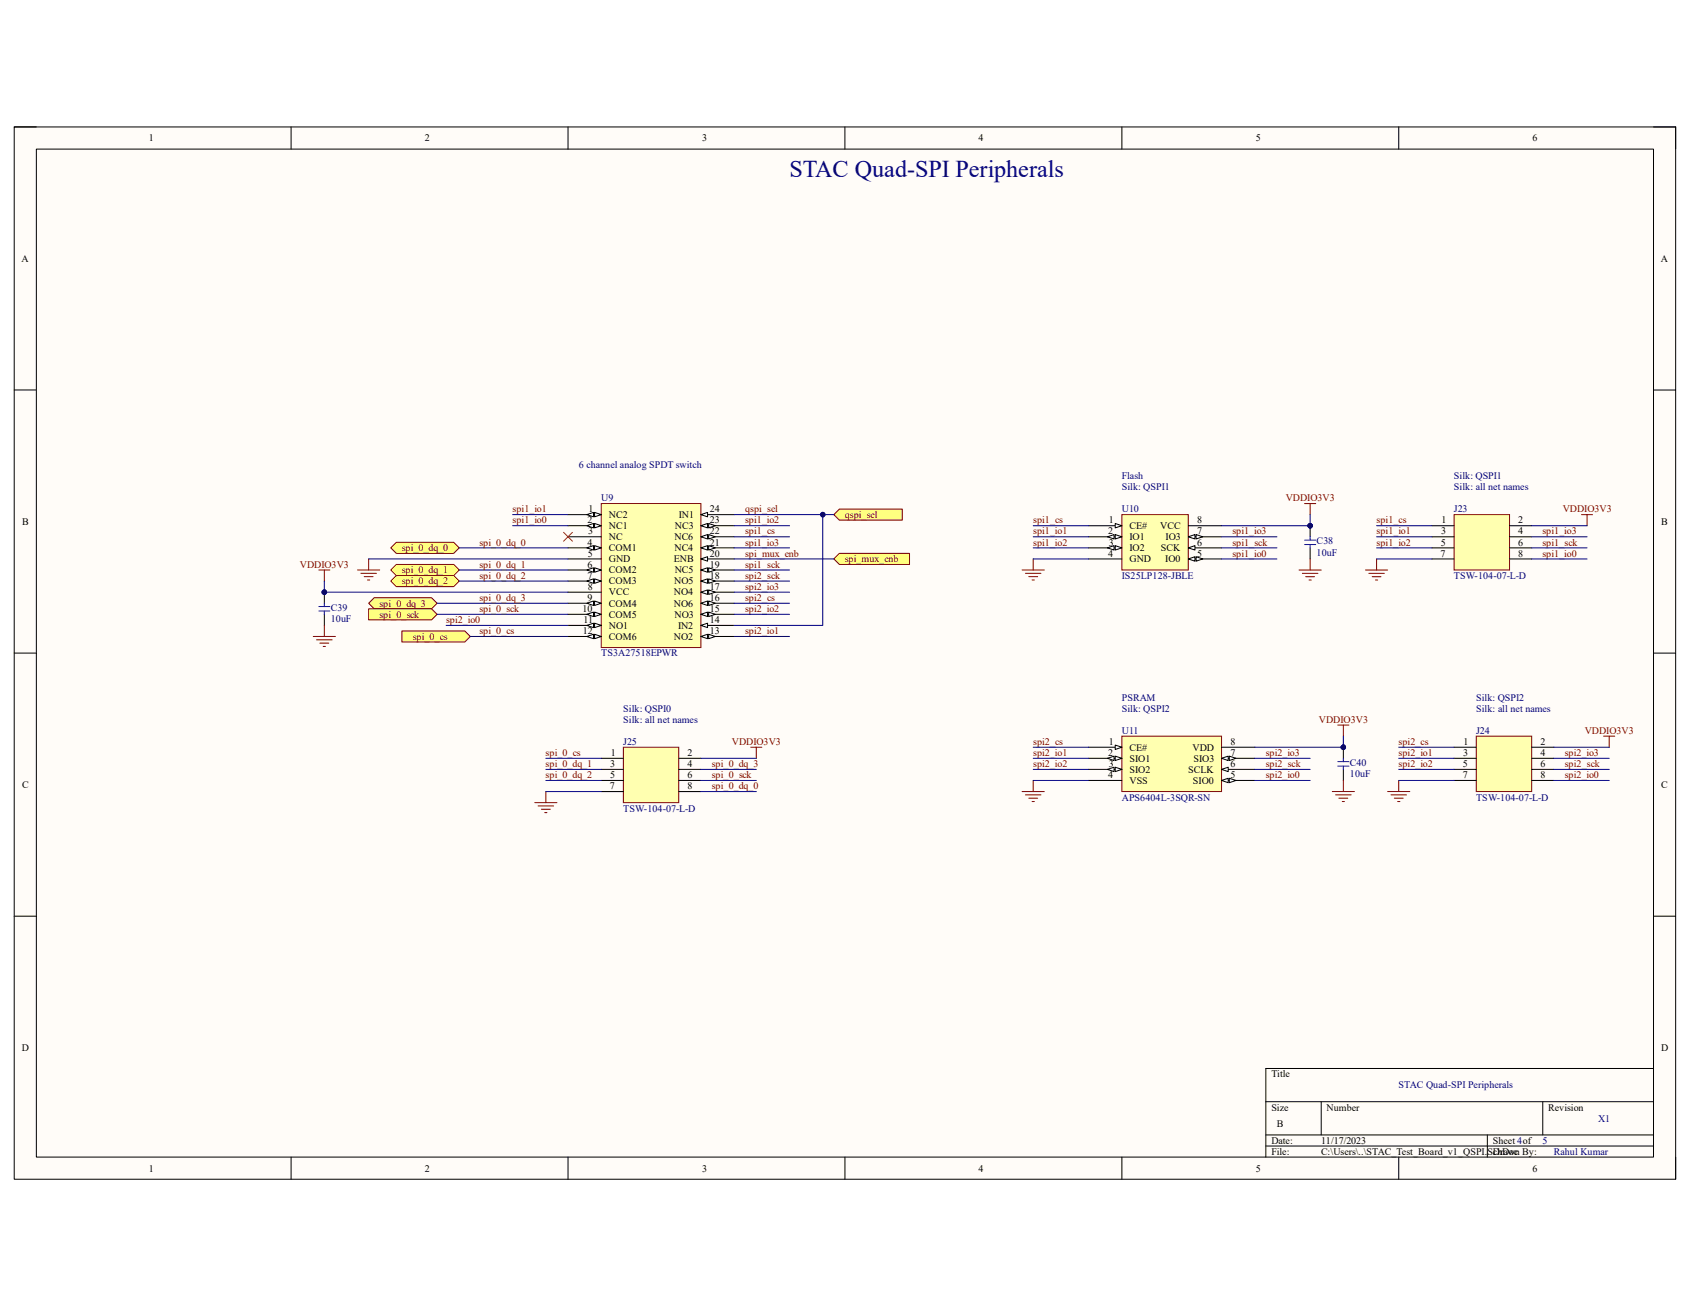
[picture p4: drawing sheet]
<svg xmlns="http://www.w3.org/2000/svg" width="279mm" height="216mm" viewBox="0 0 279 216" stroke-linecap="round" stroke-linejoin="round" font-family="sans-serif">
<path d="M2.3 21h274.7v173.9h-274.7z" fill-rule="evenodd" fill="#fffcf8"/>
<path d="M2.3 21h274.7v173.9h-274.7z" fill="none" stroke="#000" stroke-width=".17"/>
<path d="M6 24.6h267.4v166.7h-267.4z" fill-rule="evenodd" fill="#fffcf8"/>
<g fill="none" stroke="#000" stroke-width=".17">
<path d="M2.3 21h3.7M6 24.6h267.4v166.7h-267.4zM48.1 21v3.6M93.9 21v3.6M139.7 21v3.6M185.5 21v3.6M231.2 21v3.6M273.4 21h3.6v3.6M2.3 64.5h3.7M273.4 64.5h3.6M2.3 108h3.7M273.4 108h3.6"/>
<path d="M2.3 151.5h3.7M273.4 151.5h3.6M273.4 176.6h-64.1v14.7M48.1 191.3v3.6M93.9 191.3v3.6M139.7 191.3v3.6M185.5 191.3v3.6M209.3 182.1h64.1M209.3 187.6h64.1M209.3 189.5h64.1M218.4 182.1v5.5M231.2 191.3v3.6"/>
<path d="M245.9 187.6v3.7M255.1 182.1v5.5M277 191.3v3.6"/>
</g>
<path d="M99.4 83.2h16.5v23.9h-16.5z" fill-rule="evenodd" fill="#ffffb0"/>
<path d="M99.4 83.2h16.5v23.9h-16.5z" fill="none" stroke="#800000" stroke-width=".17"/>
<path d="M93.9 85.1h5.5" fill="none" stroke="#000" stroke-width=".17"/>
<path d="M98.3 84.7l1.1 .4-1.1 .3z" fill="#f8fcff"/>
<path d="M98.3 84.7l1.1 .4-1.1 .3z" fill="none" stroke="#000" stroke-width=".17"/>
<path d="M97 85.1l1.1-.4v.7z" fill="#f8fcff"/>
<path d="M93.9 86.9h5.5M97 85.1l1.1-.4v.7z" fill="none" stroke="#000" stroke-width=".17"/>
<path d="M98.3 86.5l1.1 .4-1.1 .4z" fill="#f8fcff"/>
<path d="M98.3 86.5l1.1 .4-1.1 .4z" fill="none" stroke="#000" stroke-width=".17"/>
<path d="M97 86.9l1.1-.4v.8z" fill="#f8fcff"/>
<path d="M93.9 88.7h5.5M93.9 90.6h5.5M97 86.9l1.1-.4v.8z" fill="none" stroke="#000" stroke-width=".17"/>
<path d="M98.3 90.2l1.1 .4-1.1 .3z" fill="#f8fcff"/>
<path d="M98.3 90.2l1.1 .4-1.1 .3z" fill="none" stroke="#000" stroke-width=".17"/>
<path d="M97 90.6l1.1-.4v.7z" fill="#f8fcff"/>
<path d="M93.9 92.4h5.5M93.9 94.2h5.5M97 90.6l1.1-.4v.7z" fill="none" stroke="#000" stroke-width=".17"/>
<path d="M98.3 93.9l1.1 .3-1.1 .4z" fill="#f8fcff"/>
<path d="M98.3 93.9l1.1 .3-1.1 .4z" fill="none" stroke="#000" stroke-width=".17"/>
<path d="M97 94.2l1.1-.3v.7z" fill="#f8fcff"/>
<path d="M93.9 96.1h5.5M97 94.2l1.1-.3v.7z" fill="none" stroke="#000" stroke-width=".17"/>
<path d="M98.3 95.7l1.1 .4-1.1 .3z" fill="#f8fcff"/>
<path d="M98.3 95.7l1.1 .4-1.1 .3z" fill="none" stroke="#000" stroke-width=".17"/>
<path d="M97 96.1l1.1-.4v.7z" fill="#f8fcff"/>
<path d="M93.9 97.9h5.5M93.9 99.7h5.5M97 96.1l1.1-.4v.7z" fill="none" stroke="#000" stroke-width=".17"/>
<path d="M98.3 99.4l1.1 .3-1.1 .4z" fill="#f8fcff"/>
<path d="M98.3 99.4l1.1 .3-1.1 .4z" fill="none" stroke="#000" stroke-width=".17"/>
<path d="M97 99.7l1.1-.3v.7z" fill="#f8fcff"/>
<path d="M97 99.7l1.1-.3v.7zM93.9 101.6h5.5" fill="none" stroke="#000" stroke-width=".17"/>
<path d="M98.3 101.2l1.1 .4-1.1 .3z" fill="#f8fcff"/>
<path d="M98.3 101.2l1.1 .4-1.1 .3z" fill="none" stroke="#000" stroke-width=".17"/>
<path d="M97 101.6l1.1-.4v.7z" fill="#f8fcff"/>
<path d="M93.9 103.4h5.5M97 101.6l1.1-.4v.7z" fill="none" stroke="#000" stroke-width=".17"/>
<path d="M98.3 103l1.1 .4-1.1 .4z" fill="#f8fcff"/>
<path d="M98.3 103l1.1 .4-1.1 .4z" fill="none" stroke="#000" stroke-width=".17"/>
<path d="M97 103.4l1.1-.4v.8z" fill="#f8fcff"/>
<path d="M93.9 105.2h5.5M97 103.4l1.1-.4v.8z" fill="none" stroke="#000" stroke-width=".17"/>
<path d="M98.3 104.9l1.1 .3-1.1 .4z" fill="#f8fcff"/>
<path d="M98.3 104.9l1.1 .3-1.1 .4z" fill="none" stroke="#000" stroke-width=".17"/>
<path d="M97 105.2l1.1-.3v.7z" fill="#f8fcff"/>
<path d="M97 105.2l1.1-.3v.7zM115.9 105.2h5.5" fill="none" stroke="#000" stroke-width=".17"/>
<path d="M115.9 105.2l1.1-.3v.7z" fill="#f8fcff"/>
<path d="M115.9 105.2l1.1-.3v.7z" fill="none" stroke="#000" stroke-width=".17"/>
<path d="M117.2 104.9l1.1 .3-1.1 .4z" fill="#f8fcff"/>
<path d="M115.9 103.4h5.5M117.2 104.9l1.1 .3-1.1 .4z" fill="none" stroke="#000" stroke-width=".17"/>
<path d="M115.9 103.4l1.1-.4v.8z" fill="#f8fcff"/>
<path d="M115.9 103.4l1.1-.4v.8zM115.9 101.6h5.5" fill="none" stroke="#000" stroke-width=".17"/>
<path d="M115.9 101.6l1.1-.4v.7z" fill="#f8fcff"/>
<path d="M115.9 101.6l1.1-.4v.7z" fill="none" stroke="#000" stroke-width=".17"/>
<path d="M117.2 101.2l1.1 .4-1.1 .3z" fill="#f8fcff"/>
<path d="M115.9 99.7h5.5M117.2 101.2l1.1 .4-1.1 .3z" fill="none" stroke="#000" stroke-width=".17"/>
<path d="M115.9 99.7l1.1-.3v.7z" fill="#f8fcff"/>
<path d="M115.9 99.7l1.1-.3v.7z" fill="none" stroke="#000" stroke-width=".17"/>
<path d="M117.2 99.4l1.1 .3-1.1 .4z" fill="#f8fcff"/>
<path d="M115.9 97.9h5.5M117.2 99.4l1.1 .3-1.1 .4z" fill="none" stroke="#000" stroke-width=".17"/>
<path d="M115.9 97.9l1.1-.4v.8z" fill="#f8fcff"/>
<path d="M115.9 97.9l1.1-.4v.8z" fill="none" stroke="#000" stroke-width=".17"/>
<path d="M117.2 97.5l1.1 .4-1.1 .4z" fill="#f8fcff"/>
<path d="M115.9 96.1h5.5M117.2 97.5l1.1 .4-1.1 .4z" fill="none" stroke="#000" stroke-width=".17"/>
<path d="M115.9 96.1l1.1-.4v.7z" fill="#f8fcff"/>
<path d="M115.9 96.1l1.1-.4v.7z" fill="none" stroke="#000" stroke-width=".17"/>
<path d="M117.2 95.7l1.1 .4-1.1 .3z" fill="#f8fcff"/>
<path d="M115.9 94.2h5.5M117.2 95.7l1.1 .4-1.1 .3z" fill="none" stroke="#000" stroke-width=".17"/>
<path d="M115.9 94.2l1.1-.3v.7z" fill="#f8fcff"/>
<path d="M115.9 94.2l1.1-.3v.7z" fill="none" stroke="#000" stroke-width=".17"/>
<path d="M117.2 93.9l1.1 .3-1.1 .4z" fill="#f8fcff"/>
<path d="M115.9 92.4h5.5M117.2 93.9l1.1 .3-1.1 .4z" fill="none" stroke="#000" stroke-width=".17"/>
<path d="M115.9 92.4l1.1-.4v.8z" fill="#f8fcff"/>
<path d="M115.9 92.4l1.1-.4v.8zM115.9 90.6h5.5" fill="none" stroke="#000" stroke-width=".17"/>
<path d="M115.9 90.6l1.1-.4v.7z" fill="#f8fcff"/>
<path d="M115.9 90.6l1.1-.4v.7z" fill="none" stroke="#000" stroke-width=".17"/>
<path d="M117.2 90.2l1.1 .4-1.1 .3z" fill="#f8fcff"/>
<path d="M115.9 88.7h5.5M117.2 90.2l1.1 .4-1.1 .3z" fill="none" stroke="#000" stroke-width=".17"/>
<path d="M115.9 88.7l1.1-.3v.7z" fill="#f8fcff"/>
<path d="M115.9 88.7l1.1-.3v.7z" fill="none" stroke="#000" stroke-width=".17"/>
<path d="M117.2 88.4l1.1 .3-1.1 .4z" fill="#f8fcff"/>
<path d="M115.9 86.9h5.5M117.2 88.4l1.1 .3-1.1 .4z" fill="none" stroke="#000" stroke-width=".17"/>
<path d="M115.9 86.9l1.1-.4v.8z" fill="#f8fcff"/>
<path d="M115.9 86.9l1.1-.4v.8z" fill="none" stroke="#000" stroke-width=".17"/>
<path d="M117.2 86.5l1.1 .4-1.1 .4z" fill="#f8fcff"/>
<path d="M115.9 85.1h5.5M117.2 86.5l1.1 .4-1.1 .4z" fill="none" stroke="#000" stroke-width=".17"/>
<path d="M115.9 85.1l1.1-.4v.7z" fill="#f8fcff"/>
<path d="M115.9 85.1l1.1-.4v.7z" fill="none" stroke="#000" stroke-width=".17"/>
<path d="M52.7 94.2h1.8M53.6 94.2v1.9" fill="none" stroke="#800000" stroke-width=".17"/>
<circle cx="53.6" cy="97.9" r=".37" fill="#000080"/>
<circle cx="53.6" cy="97.9" r=".37" fill="none" stroke="#000080" stroke-width=".17"/>
<path d="M53.6 97.9v1.8" fill="none" stroke="#000" stroke-width=".17"/>
<circle cx="53.6" cy="97.9" r=".37" fill="#000080"/>
<circle cx="53.6" cy="97.9" r=".37" fill="none" stroke="#000080" stroke-width=".17"/>
<path d="M53.6 101.6v1.8" fill="none" stroke="#000" stroke-width=".17"/>
<path d="M53.6 99.7v.6M52.7 100.3h1.8M52.7 101h1.8M53.6 101v.6" fill="none" stroke="#00f" stroke-width=".17"/>
<path d="M59.1 94.2h3.7M59.7 94.8h2.5M60.2 95.3h1.5M60.8 95.9h.3M60.9 92.4v1.8M51.8 105.2h3.7M52.3 105.8h2.6M52.9 106.3h1.5M53.4 106.9h.4M53.6 103.4v1.8" fill="none" stroke="#800000" stroke-width=".17"/>
<path d="M93.2 88l1.4 1.5M94.6 88l-1.4 1.5" fill="none" stroke="#f00" stroke-width=".17"/>
<path d="M185.5 85.1h11v9.1h-11z" fill-rule="evenodd" fill="#ffffb0"/>
<path d="M185.5 85.1h11v9.1h-11z" fill="none" stroke="#800000" stroke-width=".17"/>
<path d="M180 86.9h5.5" fill="none" stroke="#000" stroke-width=".17"/>
<path d="M184.4 86.5l1.1 .4-1.1 .4z" fill="#f8fcff"/>
<path d="M180 88.7h5.5M184.4 86.5l1.1 .4-1.1 .4z" fill="none" stroke="#000" stroke-width=".17"/>
<path d="M184.4 88.4l1.1 .3-1.1 .4z" fill="#f8fcff"/>
<path d="M184.4 88.4l1.1 .3-1.1 .4z" fill="none" stroke="#000" stroke-width=".17"/>
<path d="M183.1 88.7l1.1-.3v.7z" fill="#f8fcff"/>
<path d="M180 90.6h5.5M183.1 88.7l1.1-.3v.7z" fill="none" stroke="#000" stroke-width=".17"/>
<path d="M184.4 90.2l1.1 .4-1.1 .3z" fill="#f8fcff"/>
<path d="M184.4 90.2l1.1 .4-1.1 .3z" fill="none" stroke="#000" stroke-width=".17"/>
<path d="M183.1 90.6l1.1-.4v.7z" fill="#f8fcff"/>
<path d="M180 92.4h5.5M183.1 90.6l1.1-.4v.7zM196.5 92.4h5.5" fill="none" stroke="#000" stroke-width=".17"/>
<path d="M196.5 92.4l1.1-.4v.8z" fill="#f8fcff"/>
<path d="M196.5 92.4l1.1-.4v.8z" fill="none" stroke="#000" stroke-width=".17"/>
<path d="M197.7 92l1.1 .4-1.1 .4z" fill="#f8fcff"/>
<path d="M196.5 90.6h5.5M197.7 92l1.1 .4-1.1 .4z" fill="none" stroke="#000" stroke-width=".17"/>
<path d="M196.5 90.6l1.1-.4v.7z" fill="#f8fcff"/>
<path d="M196.5 90.6l1.1-.4v.7zM196.5 88.7h5.5" fill="none" stroke="#000" stroke-width=".17"/>
<path d="M196.5 88.7l1.1-.3v.7z" fill="#f8fcff"/>
<path d="M196.5 88.7l1.1-.3v.7z" fill="none" stroke="#000" stroke-width=".17"/>
<path d="M197.7 88.4l1.1 .3-1.1 .4z" fill="#f8fcff"/>
<path d="M196.5 86.9h5.5M197.7 88.4l1.1 .3-1.1 .4z" fill="none" stroke="#000" stroke-width=".17"/>
<path d="M169 94.2h3.6M169.5 94.8h2.6M170.1 95.3h1.5M170.6 95.9h.4M170.8 92.4v1.8" fill="none" stroke="#800000" stroke-width=".17"/>
<circle cx="216.6" cy="86.9" r=".37" fill="#000080"/>
<circle cx="216.6" cy="86.9" r=".37" fill="none" stroke="#000080" stroke-width=".17"/>
<path d="M216.6 86.9v1.8" fill="none" stroke="#000" stroke-width=".17"/>
<circle cx="216.6" cy="86.9" r=".37" fill="#000080"/>
<circle cx="216.6" cy="86.9" r=".37" fill="none" stroke="#000080" stroke-width=".17"/>
<path d="M216.6 90.6v1.8" fill="none" stroke="#000" stroke-width=".17"/>
<path d="M215.7 89.3h1.8M215.7 90h1.8M216.6 88.7v.6M216.6 90v.6" fill="none" stroke="#00f" stroke-width=".17"/>
<path d="M214.8 94.2h3.6M215.3 94.8h2.6M215.7 83.2h1.8M215.9 95.3h1.4M216.4 95.9h.4M216.6 83.2v1.9M216.6 92.4v1.8" fill="none" stroke="#800000" stroke-width=".17"/>
<path d="M185.5 121.7h16.5v9.2h-16.5z" fill-rule="evenodd" fill="#ffffb0"/>
<path d="M185.5 121.7h16.5v9.2h-16.5z" fill="none" stroke="#800000" stroke-width=".17"/>
<path d="M180 123.5h5.5" fill="none" stroke="#000" stroke-width=".17"/>
<path d="M184.4 123.2l1.1 .3-1.1 .4z" fill="#f8fcff"/>
<path d="M180 125.4h5.5M184.4 123.2l1.1 .3-1.1 .4z" fill="none" stroke="#000" stroke-width=".17"/>
<path d="M184.4 125l1.1 .4-1.1 .3z" fill="#f8fcff"/>
<path d="M184.4 125l1.1 .4-1.1 .3z" fill="none" stroke="#000" stroke-width=".17"/>
<path d="M183.1 125.4l1.1-.4v.7z" fill="#f8fcff"/>
<path d="M180 127.2h5.5M183.1 125.4l1.1-.4v.7z" fill="none" stroke="#000" stroke-width=".17"/>
<path d="M184.4 126.8l1.1 .4-1.1 .4z" fill="#f8fcff"/>
<path d="M184.4 126.8l1.1 .4-1.1 .4z" fill="none" stroke="#000" stroke-width=".17"/>
<path d="M183.1 127.2l1.1-.4v.8z" fill="#f8fcff"/>
<path d="M180 129h5.5M183.1 127.2l1.1-.4v.8zM202 129h5.4" fill="none" stroke="#000" stroke-width=".17"/>
<path d="M202 129l1.1-.3v.7z" fill="#f8fcff"/>
<path d="M202 129l1.1-.3v.7z" fill="none" stroke="#000" stroke-width=".17"/>
<path d="M203.2 128.7l1.1 .3-1.1 .4z" fill="#f8fcff"/>
<path d="M202 127.2h5.4M203.2 128.7l1.1 .3-1.1 .4z" fill="none" stroke="#000" stroke-width=".17"/>
<path d="M202 127.2l1.1-.4v.8z" fill="#f8fcff"/>
<path d="M202 127.2l1.1-.4v.8zM202 125.4h5.4" fill="none" stroke="#000" stroke-width=".17"/>
<path d="M202 125.4l1.1-.4v.7z" fill="#f8fcff"/>
<path d="M202 125.4l1.1-.4v.7z" fill="none" stroke="#000" stroke-width=".17"/>
<path d="M203.2 125l1.1 .4-1.1 .3z" fill="#f8fcff"/>
<path d="M202 123.5h5.4M203.2 125l1.1 .4-1.1 .3z" fill="none" stroke="#000" stroke-width=".17"/>
<path d="M169 130.9h3.6M169.5 131.4h2.6M170.1 132h1.5M170.6 132.5h.4M170.8 129v1.9" fill="none" stroke="#800000" stroke-width=".17"/>
<circle cx="222.1" cy="123.5" r=".37" fill="#000080"/>
<circle cx="222.1" cy="123.5" r=".37" fill="none" stroke="#000080" stroke-width=".17"/>
<path d="M222.1 123.5v1.9" fill="none" stroke="#000" stroke-width=".17"/>
<circle cx="222.1" cy="123.5" r=".37" fill="#000080"/>
<circle cx="222.1" cy="123.5" r=".37" fill="none" stroke="#000080" stroke-width=".17"/>
<path d="M222.1 127.2v1.8" fill="none" stroke="#000" stroke-width=".17"/>
<path d="M221.2 125.9h1.8M221.2 126.7h1.8M222.1 125.4v.5M222.1 126.7v.5" fill="none" stroke="#00f" stroke-width=".17"/>
<path d="M221.2 119.9h1.8M222.1 119.9v1.8M220.3 130.9h3.6M220.8 131.4h2.6M221.4 132h1.4M221.9 132.5h.4M222.1 129v1.9" fill="none" stroke="#800000" stroke-width=".17"/>
<path d="M64.6 90.6l.9-.9h9.5l.9 .9-.9 .9h-9.5z" fill-rule="evenodd" fill="#ffff80"/>
<path d="M64.6 90.6l.9-.9h9.5l.9 .9-.9 .9h-9.5z" fill="none" stroke="#800000" stroke-width=".17"/>
<path d="M65.5 93.3h9.5l.9 .9-.9 .9h-9.5l-.9-.9z" fill-rule="evenodd" fill="#ffff80"/>
<path d="M65.5 93.3h9.5l.9 .9-.9 .9h-9.5l-.9-.9z" fill="none" stroke="#800000" stroke-width=".17"/>
<path d="M64.6 96.1l.9-1h9.5l.9 1-.9 .9h-9.5z" fill-rule="evenodd" fill="#ffff80"/>
<path d="M64.6 96.1l.9-1h9.5l.9 1-.9 .9h-9.5z" fill="none" stroke="#800000" stroke-width=".17"/>
<path d="M61.9 98.8h9.4l1 .9-1 .9h-9.4l-1-.9z" fill-rule="evenodd" fill="#ffff80"/>
<path d="M61.9 98.8h9.4l1 .9-1 .9h-9.4l-1-.9z" fill="none" stroke="#800000" stroke-width=".17"/>
<path d="M60.9 100.6h10.4l1 1-1 .9h-10.4z" fill-rule="evenodd" fill="#ffff80"/>
<path d="M60.9 100.6h10.4l1 1-1 .9h-10.4z" fill="none" stroke="#800000" stroke-width=".17"/>
<path d="M66.4 104.3h10.4l1 .9-1 .9h-10.4z" fill-rule="evenodd" fill="#ffff80"/>
<path d="M66.4 104.3h10.4l1 .9-1 .9h-10.4z" fill="none" stroke="#800000" stroke-width=".17"/>
<path d="M138.8 84.2h10.4v1.8h-10.4l-.9-.9z" fill-rule="evenodd" fill="#ffff80"/>
<path d="M138.8 84.2h10.4v1.8h-10.4l-.9-.9z" fill="none" stroke="#800000" stroke-width=".17"/>
<path d="M240.4 85.1h9.2v9.1h-9.2z" fill-rule="evenodd" fill="#ffffb0"/>
<path d="M225.8 94.2h3.6M226.3 94.8h2.6M226.9 95.3h1.4M227.4 95.9h.4M227.6 92.4v1.8M240.4 85.1h9.2v9.1h-9.2zM261.5 85.1h1.8M262.4 85.1v1.8" fill="none" stroke="#800000" stroke-width=".17"/>
<path d="M236.7 86.9h3.7M236.7 88.7h3.7M236.7 90.6h3.7M236.7 92.4h3.7M249.6 86.9h3.6M249.6 88.7h3.6M249.6 90.6h3.6M249.6 92.4h3.6" fill="none" stroke="#000" stroke-width=".17"/>
<path d="M244.1 121.7h9.1v9.2h-9.1z" fill-rule="evenodd" fill="#ffffb0"/>
<path d="M229.4 130.9h3.7M230 131.4h2.5M230.5 132h1.5M231.1 132.5h.3M231.2 129v1.9M244.1 121.7h9.1v9.2h-9.1zM265.1 121.7h1.9M266 121.7v1.8" fill="none" stroke="#800000" stroke-width=".17"/>
<path d="M240.4 123.5h3.7M240.4 125.4h3.7M240.4 127.2h3.7M240.4 129h3.7M253.2 123.5h3.7M253.2 125.4h3.7M253.2 127.2h3.7M253.2 129h3.7" fill="none" stroke="#000" stroke-width=".17"/>
<path d="M138.8 91.5h11.6v1.8h-11.6l-.9-.9z" fill-rule="evenodd" fill="#ffff80"/>
<path d="M138.8 91.5h11.6v1.8h-11.6l-.9-.9z" fill="none" stroke="#800000" stroke-width=".17"/>
<path d="M103.1 123.5h9.1v9.2h-9.1z" fill-rule="evenodd" fill="#ffffb0"/>
<path d="M88.4 132.7h3.7M89 133.2h2.5M89.5 133.8h1.5M90.1 134.3h.3M90.2 130.9v1.8M103.1 123.5h9.1v9.2h-9.1zM124.1 123.5h1.9M125 123.5v1.9" fill="none" stroke="#800000" stroke-width=".17"/>
<path d="M99.4 125.4h3.7M99.4 127.2h3.7M99.4 129h3.7M99.4 130.9h3.7M112.2 125.4h3.7M112.2 127.2h3.7M112.2 129h3.7M112.2 130.9h3.7" fill="none" stroke="#000" stroke-width=".17"/>
<g fill="none" stroke="#000080" stroke-width=".17">
<path d="M53.6 96.1v1.8h40.3M84.8 85.1h9.1M84.8 86.9h9.1M121.4 86.9h9.1M121.4 99.7h9.1M121.4 97.9h9.1M121.4 96.1h9.1M121.4 94.2h9.1M121.4 90.6h9.1M121.4 88.7h9.1M73.8 103.4h20.1M121.4 105.2h9.1"/>
<path d="M121.4 101.6h9.1"/>
</g>
<circle cx="53.6" cy="97.9" r=".37" fill="#000080"/>
<g fill="none" stroke="#000080" stroke-width=".17">
<path d="M60.9 92.4h33M121.4 92.4h16.5M170.8 92.4h9.2M170.8 86.9h9.2M170.8 88.7h9.2M170.8 90.6h9.2M202 92.4h9.1M202 88.7h9.1M202 90.6h9.1M216.6 85.1v1.8h-14.6"/>
<circle cx="53.6" cy="97.9" r=".37"/>
</g>
<circle cx="216.6" cy="86.9" r=".37" fill="#000080"/>
<g fill="none" stroke="#000080" stroke-width=".17">
<path d="M170.8 123.5h9.2M170.8 125.4h9.2M170.8 127.2h9.2M170.8 129h9.2M207.4 125.4h9.2M207.4 127.2h9.2M207.4 129h9.2M222.1 121.7v1.8h-14.7"/>
<circle cx="216.6" cy="86.9" r=".37"/>
</g>
<circle cx="222.1" cy="123.5" r=".37" fill="#000080"/>
<g fill="none" stroke="#000080" stroke-width=".17">
<path d="M75.9 90.6h18M121.4 85.1h14.6v18.3h-14.6"/>
<circle cx="222.1" cy="123.5" r=".37"/>
</g>
<circle cx="136" cy="85.1" r=".37" fill="#000080"/>
<g fill="none" stroke="#000080" stroke-width=".17">
<path d="M136 85.1h1.9"/>
<circle cx="136" cy="85.1" r=".37"/>
</g>
<circle cx="136" cy="85.1" r=".37" fill="#000080"/>
<g fill="none" stroke="#000080" stroke-width=".17">
<path d="M72.3 99.7h21.6M75.9 94.2h18M75.9 96.1h18M227.6 86.9h9.1M227.6 88.7h9.1M227.6 90.6h9.1M227.6 92.4h9.1M253.2 86.9h9.2M253.2 88.7h9.2M253.2 90.6h9.2M253.2 92.4h9.2M72.3 101.6h21.6"/>
<path d="M77.8 105.2h16.1M90.2 125.4h9.2M90.2 127.2h9.2M90.2 129h9.2M90.2 130.9h9.2M115.9 125.4h9.1M115.9 127.2h9.1M115.9 129h9.1M115.9 130.9h9.1M231.2 123.5h9.2M231.2 125.4h9.2M231.2 127.2h9.2"/>
<path d="M231.2 129h9.2M256.9 123.5h9.1M256.9 125.4h9.1M256.9 127.2h9.1M256.9 129h9.1"/>
<circle cx="136" cy="85.1" r=".37"/>
</g>
<text font-size="4" fill="#000080" x="130.5" y="29.3">STAC Quad-SPI Peripherals</text>
<g font-size="1.7">
<text x="24.6" y="23.4">1</text>
<text x="70.2" y="23.4">2</text>
<text x="116.1" y="23.4">3</text>
<text x="161.8" y="23.4">4</text>
<text x="207.6" y="23.4">5</text>
<text x="253.4" y="23.4">6</text>
<text x="3.6" y="43.3">A</text>
<text x="274.6" y="43.3">A</text>
<text x="3.6" y="86.7">B</text>
<text x="97.2" y="86.5">2</text>
<text x="97.2" y="88.3">3</text>
<text x="97.3" y="84.7">1</text>
<text x="100.7" y="85.6">NC2</text>
<text x="100.7" y="87.5">NC1</text>
<text x="100.7" y="89.3">NC</text>
<text x="111.5" y="89.3">NC6</text>
<text x="111.6" y="87.5">NC3</text>
<text x="112.2" y="85.6">IN1</text>
<text x="117.3" y="88.3">22</text>
<text x="117.3" y="86.5">23</text>
<text x="117.3" y="84.7">24</text>
<text x="183.2" y="88.3">2</text>
<text x="183.3" y="86.5">1</text>
<text x="186.7" y="87.5">CE#</text>
<text x="186.7" y="89.3">IO1</text>
<text x="191.8" y="87.5">VCC</text>
<text x="192.7" y="89.3">IO3</text>
<text x="197.9" y="88.3">7</text>
<text x="197.9" y="86.5">8</text>
<text x="238.3" y="88.3">3</text>
<text x="238.3" y="86.5">1</text>
<text x="251" y="86.5">2</text>
<text x="251" y="88.3">4</text>
<text x="274.7" y="86.7">B</text>
<text x="97.2" y="90.2">4</text>
<text x="97.2" y="93.9">6</text>
<text x="97.2" y="95.7">7</text>
<text x="97.2" y="92">5</text>
<text x="100.7" y="91.1">COM1</text>
<text x="100.7" y="92.9">GND</text>
<text x="100.7" y="94.8">COM2</text>
<text x="111.4" y="92.9">ENB</text>
<text x="111.5" y="91.1">NC4</text>
<text x="111.5" y="94.8">NC5</text>
<text x="117.3" y="95.7">18</text>
<text x="117.3" y="93.9">19</text>
<text x="117.3" y="92">20</text>
<text x="117.3" y="90.2">21</text>
<text x="183.2" y="92">4</text>
<text x="183.3" y="90.2">3</text>
<text x="186.7" y="91.1">IO2</text>
<text x="186.7" y="92.9">GND</text>
<text x="191.9" y="91.1">SCK</text>
<text x="192.7" y="92.9">IO0</text>
<text x="197.9" y="92">5</text>
<text x="197.9" y="90.2">6</text>
<text x="238.2" y="92">7</text>
<text x="238.2" y="90.2">5</text>
<text x="251" y="90.2">6</text>
<text x="251" y="92">8</text>
<text x="96.3" y="101.2">10</text>
<text x="97.2" y="99.4">9</text>
<text x="97.2" y="97.5">8</text>
<text x="100.7" y="96.6">COM3</text>
<text x="100.7" y="98.4">VCC</text>
<text x="100.7" y="100.3">COM4</text>
<text x="111.4" y="100.3">NO6</text>
<text x="111.4" y="98.4">NO4</text>
<text x="111.5" y="96.6">NO5</text>
<text x="117.3" y="101.2">15</text>
<text x="117.3" y="99.4">16</text>
<text x="117.3" y="97.5">17</text>
<text x="96.4" y="104.9">12</text>
<text x="96.5" y="103">11</text>
<text x="100.7" y="102.1">COM5</text>
<text x="100.7" y="103.9">NO1</text>
<text x="100.7" y="105.7">COM6</text>
<text x="111.4" y="105.7">NO2</text>
<text x="111.5" y="102.1">NO3</text>
<text x="112.1" y="103.9">IN2</text>
<text x="117.3" y="104.9">13</text>
<text x="117.3" y="103">14</text>
<text x="101" y="125">1</text>
<text x="113.7" y="125">2</text>
<text x="183.2" y="125">2</text>
<text x="183.3" y="123.1">1</text>
<text x="186.7" y="124.1">CE#</text>
<text x="186.7" y="125.9">SIO1</text>
<text x="197.1" y="124.1">VDD</text>
<text x="197.3" y="125.9">SIO3</text>
<text x="203.4" y="125">7</text>
<text x="203.4" y="123.1">8</text>
<text x="241.9" y="125">3</text>
<text x="242" y="123.1">1</text>
<text x="254.7" y="123.1">2</text>
<text x="254.7" y="125">4</text>
<text x="3.6" y="130.3">C</text>
<text x="100.8" y="130.5">7</text>
<text x="100.9" y="126.8">3</text>
<text x="100.9" y="128.7">5</text>
<text x="113.7" y="126.8">4</text>
<text x="113.7" y="128.7">6</text>
<text x="113.7" y="130.5">8</text>
<text x="183.2" y="128.7">4</text>
<text x="183.3" y="126.8">3</text>
<text x="186.7" y="127.7">SIO2</text>
<text x="186.7" y="129.6">VSS</text>
<text x="196.4" y="127.7">SCLK</text>
<text x="197.2" y="129.6">SIO0</text>
<text x="203.4" y="128.7">5</text>
<text x="203.4" y="126.8">6</text>
<text x="241.9" y="126.8">5</text>
<text x="241.9" y="128.7">7</text>
<text x="254.7" y="126.8">6</text>
<text x="254.7" y="128.7">8</text>
<text x="274.7" y="130.3">C</text>
<text x="3.6" y="173.7">D</text>
<text x="274.6" y="173.7">D</text>
<text x="210.2" y="178.1">Title</text>
<text x="210.2" y="183.6">Size</text>
<text x="219.3" y="183.6">Number</text>
<text x="256" y="183.6">Revision</text>
<text x="210.2" y="189.1">Date:</text>
<text x="210.2" y="190.9">File:</text>
<text x="211.1" y="186.4">B</text>
<text x="218.4" y="189.1">11/17/2023</text>
<text x="218.4" y="190.9">C:\Users\..\STAC_Test_Board_v1_QSPI.SchDoc</text>
<text x="246.8" y="190.9">Drawn By:</text>
<text x="246.8" y="189.1">Sheet 4of</text>
<text x="24.6" y="193.7">1</text>
<text x="70.2" y="193.7">2</text>
<text x="116.1" y="193.7">3</text>
<text x="161.8" y="193.7">4</text>
<text x="207.6" y="193.7">5</text>
<text x="253.4" y="193.7">6</text>
</g>
<g font-size="1.7" fill="#000080">
<text x="95.7" y="77.4">6 channel analog SPDT switch</text>
<text x="99.4" y="82.9">U9</text>
<text x="185.5" y="79.2">Flash</text>
<text x="185.5" y="81">Silk: QSPI1</text>
<text x="240.4" y="79.2">Silk: QSPI1</text>
<text x="240.4" y="81">Silk: all net names</text>
<text x="185.5" y="84.7">U10</text>
<text x="240.4" y="84.7">J23</text>
<text x="185.5" y="95.7">IS25LP128-JBLE</text>
<text x="217.7" y="90">C38</text>
<text x="217.7" y="91.9">10uF</text>
<text x="240.4" y="95.7">TSW-104-07-L-D</text>
<text x="54.7" y="101">C39</text>
<text x="54.7" y="102.8">10uF</text>
<text x="99.4" y="108.5">TS3A27518EPWR</text>
<text x="103" y="117.6">Silk: QSPI0</text>
<text x="103" y="119.5">Silk: all net names</text>
<text x="185.5" y="115.8">PSRAM</text>
<text x="185.5" y="117.6">Silk: QSPI2</text>
<text x="244.1" y="115.8">Silk: QSPI2</text>
<text x="244.1" y="117.6">Silk: all net names</text>
<text x="103" y="123.1">J25</text>
<text x="185.5" y="121.3">U11</text>
<text x="244.1" y="121.3">J24</text>
<text x="223.2" y="126.6">C40</text>
<text x="223.2" y="128.5">10uF</text>
<text x="103" y="134.2">TSW-104-07-L-D</text>
<text x="185.5" y="132.3">APS6404L-3SQR-SN</text>
<text x="244.1" y="132.3">TSW-104-07-L-D</text>
<text x="231.2" y="179.9">STAC Quad-SPI Peripherals</text>
<text x="264.2" y="185.4">X1</text>
<text x="255" y="189.1">5</text>
<text x="256.9" y="190.9">Rahul Kumar</text>
</g>
<g font-size="1.7" fill="#800000">
<text x="212.6" y="82.9">VDDIO3V3</text>
<text x="84.8" y="84.7">spi1_io1</text>
<text x="84.8" y="86.5">spi1_io0</text>
<text x="123.2" y="84.7">qspi_sel</text>
<text x="123.2" y="86.5">spi1_io2</text>
<text x="123.2" y="88.3">spi1_cs</text>
<text x="139.7" y="85.6">qspi_sel</text>
<text x="170.8" y="86.5">spi1_cs</text>
<text x="170.8" y="88.3">spi1_io1</text>
<text x="203.8" y="88.3">spi1_io3</text>
<text x="227.6" y="86.5">spi1_cs</text>
<text x="227.6" y="88.3">spi1_io1</text>
<text x="255" y="88.3">spi1_io3</text>
<text x="258.4" y="84.7">VDDIO3V3</text>
<text x="49.6" y="93.9">VDDIO3V3</text>
<text x="66.4" y="91.1">spi_0_dq_0</text>
<text x="66.4" y="94.8">spi_0_dq_1</text>
<text x="79.2" y="90.2">spi_0_dq_0</text>
<text x="79.2" y="93.9">spi_0_dq_1</text>
<text x="79.2" y="95.7">spi_0_dq_2</text>
<text x="123.2" y="90.2">spi1_io3</text>
<text x="123.2" y="92">spi_mux_enb</text>
<text x="123.2" y="93.9">spi1_sck</text>
<text x="123.2" y="95.7">spi2_sck</text>
<text x="139.7" y="92.9">spi_mux_enb</text>
<text x="170.8" y="90.2">spi1_io2</text>
<text x="203.8" y="90.2">spi1_sck</text>
<text x="203.8" y="92">spi1_io0</text>
<text x="227.6" y="90.2">spi1_io2</text>
<text x="255" y="90.2">spi1_sck</text>
<text x="255" y="92">spi1_io0</text>
<text x="62.7" y="100.3">spi_0_dq_3</text>
<text x="66.4" y="96.6">spi_0_dq_2</text>
<text x="79.2" y="99.4">spi_0_dq_3</text>
<text x="79.2" y="101.2">spi_0_sck</text>
<text x="123.2" y="97.5">spi2_io3</text>
<text x="123.2" y="99.4">spi2_cs</text>
<text x="123.2" y="101.2">spi2_io2</text>
<text x="62.7" y="102.1">spi_0_sck</text>
<text x="68.2" y="105.7">spi_0_cs</text>
<text x="73.7" y="103">spi2_io0</text>
<text x="79.2" y="104.9">spi_0_cs</text>
<text x="123.2" y="104.9">spi2_io1</text>
<text x="218.1" y="119.5">VDDIO3V3</text>
<text x="90.2" y="125">spi_0_cs</text>
<text x="121" y="123.1">VDDIO3V3</text>
<text x="170.8" y="123.1">spi2_cs</text>
<text x="170.8" y="125">spi2_io1</text>
<text x="209.3" y="125">spi2_io3</text>
<text x="231.2" y="123.1">spi2_cs</text>
<text x="231.2" y="125">spi2_io1</text>
<text x="258.7" y="125">spi2_io3</text>
<text x="262" y="121.3">VDDIO3V3</text>
<text x="90.2" y="126.8">spi_0_dq_1</text>
<text x="90.2" y="128.7">spi_0_dq_2</text>
<text x="117.7" y="126.8">spi_0_dq_3</text>
<text x="117.7" y="128.7">spi_0_sck</text>
<text x="117.7" y="130.5">spi_0_dq_0</text>
<text x="170.8" y="126.8">spi2_io2</text>
<text x="209.3" y="126.8">spi2_sck</text>
<text x="209.3" y="128.7">spi2_io0</text>
<text x="231.2" y="126.8">spi2_io2</text>
<text x="258.7" y="126.8">spi2_sck</text>
<text x="258.7" y="128.7">spi2_io0</text>
</g>
</svg>
